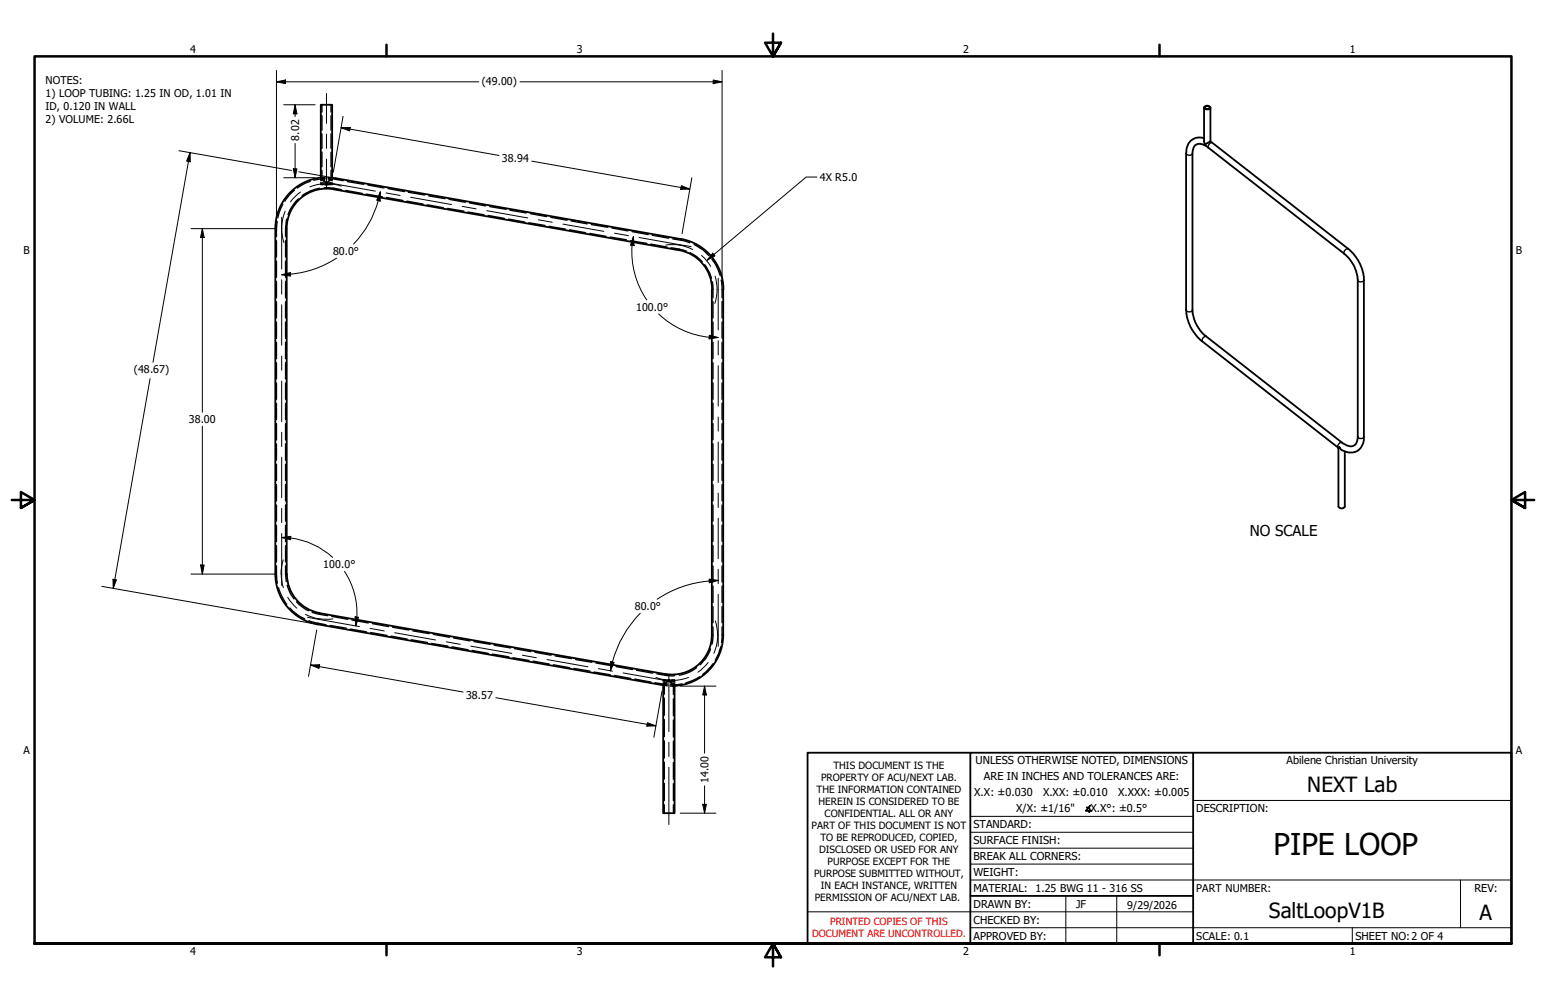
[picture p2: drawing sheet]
<svg xmlns="http://www.w3.org/2000/svg" width="432mm" height="279mm" viewBox="0 0 432 279" stroke-linecap="round" stroke-linejoin="round" font-family="sans-serif">
<!-- layer: Hidden (ANSI) -->
<g fill="none" stroke="#000" stroke-width=".38">
<path d="M89.9 29.3v2M89.9 32.3v4.1M89.9 37.4v4.1M92.5 29.3v2M92.5 32.3v4.1M92.5 37.4v4.1M79 57l-.8 1.9-.6 1.9M82.2 53.1l-1.4 1.4-1.2 1.7M83.4 55.6a11.7 11.7 0 0 0-2.9 4.3M86.7 50.7l-1.9 .7-1.7 1.1M89.2 52.6a11.2 11.2 0 0 0-4.8 2.1M89.6 50l.4 .4"/>
<path d="M89.6 50l-2 .4M89.6 51v.6h.2M89.6 50v.5M89.9 49.7l.8 .4M89.9 42.5v4.1M89.9 47.6v2.1M89.9 51v.6M90 51.6h.4M90.2 51v.6M90.6 52.5l2.6 .1 2.2 .4M90.6 51.6h.3M90.8 49.6l-.9 .1"/>
<path d="M90.8 49.9l-.9 .1v.5M91.6 51.6h.2M91.6 49.6l.9 .1M91.6 49.9l.9 .1v.5M92 51.6h.4M92.2 51v.6M92.5 49.7l-.8 .4M92.5 42.5v4.1M92.5 47.6v2.1M92.5 51v.6M92.8 50l-.3 .4M92.8 51.1v.5h-.2"/>
<path d="M92.8 50v.5M92.8 50h.3M93.3 50l2.6 .5M96.6 53.2l4.6 .8M97 50.7l4.6 .8M102.3 54.2l4.5 .8M102.7 51.7l4.6 .8M107.9 55.2l4.6 .8M108.4 52.7l4.6 .8M113.6 56.2l4.6 .8M114 53.7l4.6 .8M119.3 57.2l4.5 .8"/>
<path d="M119.8 54.7l4.5 .8M125 58.2l4.5 .8M125.4 55.7l4.6 .8M130.7 59.2l4.5 .8M131.1 56.7l4.5 .8M136.8 57.7l4.6 .8M142.4 58.7l4.6 .8M148.1 59.7l4.6 .8M77.2 67.2v4.6M77.2 73v4.5M77.2 78.6v4.6M77.4 61.8l-.2 4.3"/>
<path d="M79.8 67.2v4.6M79.8 73v4.5M79.8 78.6v4.6M80.1 61.2l-.3 2.7v2.2M136.3 60.2l4.6 .8M142 61.2l4.6 .8M147.7 62.2l4.5 .8M153.4 63.2l4.5 .8M153.8 60.7l4.6 .8M159.1 64.2l4.5 .8M159.5 61.7l4.5 .8M164.7 65.2l4.6 .8"/>
<path d="M165.2 62.7l4.5 .8M170.4 66.2l4.5 .8M170.9 63.7l4.5 .8M176.1 67.2l4.6 .8M176.5 64.7l4.5 .8M181.7 68.2l4.6 .8M182.2 65.7l4.6 .8M187.5 69.2l4.3 1M187.9 66.7l3 .5 1.8 .6M192.7 70.6a10.1 10.1 0 0 1 3.5 2.6M193.9 68.3a12.4 12.4 0 0 1 4.1 3.1M196.8 74a10.5 10.5 0 0 1 1.9 3.7"/>
<path d="M198.8 72.4a14.1 14.1 0 0 1 2.4 4.6M198.9 78.7l.2 4.5M201.4 78.3l.3 1.8v3.1M77.2 84.3v4.5M77.2 90v4.6M77.2 95.6v4.6M79.8 84.3v4.5M79.8 90v4.6M79.8 95.6v4.6M199.1 84.3v4.5M199.1 90v4.5M199.1 95.6v4.6"/>
<path d="M201.7 84.3v4.5M201.7 90v4.5M201.7 95.6v4.6M77.2 101.3v4.6M77.2 107v4.6M77.2 112.7v4.5M77.2 118.4v4.5M79.8 101.3v4.6M79.8 107v4.6M79.8 112.7v4.5M79.8 118.4v4.5M199.1 101.3v4.6"/>
<path d="M199.1 107v4.6M199.1 112.6v4.6M199.1 118.4v4.5M201.7 101.3v4.6M201.7 107v4.6M201.7 112.6v4.6M201.7 118.4v4.5M77.2 124v4.6M77.2 129.7v4.5M77.2 135.4v4.6M79.8 124v4.6M79.8 129.7v4.5"/>
<path d="M79.8 135.4v4.6M199.1 124v4.6M199.1 129.7v4.5M199.1 135.4v4.6M201.7 124v4.6M201.7 129.7v4.5M201.7 135.4v4.6M77.2 158.1l.3 4.8M77.2 141.1v4.5M77.2 146.7v4.6M77.2 152.5v4.5M79.8 158.1l.1 4.4"/>
<path d="M79.8 141.1v4.5M79.8 146.7v4.6M79.8 152.5v4.5M199.1 141.1v4.5M199.1 146.7v4.6M199.1 152.4v4.6M199.1 158.1v4.5M201.7 141.1v4.5M201.7 146.7v4.6M201.7 152.4v4.6M201.7 158.1v4.5M77.8 164.2a15.8 15.8 0 0 0 2.3 4.6"/>
<path d="M80.2 163.5a10.1 10.1 0 0 0 1.9 3.8M81 169.9a13.4 13.4 0 0 0 4.1 3M82.8 168.1l2.1 1.8 1.3 .7M86.3 173.4l1.8 .6 3 .6M87.2 171.1l4.3 .9M92.2 174.8l4.5 .7M92.6 172.2l4.6 .8M97.9 175.8l4.5 .7M98.3 173.2l4.6 .9M103.5 176.7l4.6 .8M104 174.2l4.5 .9M109.2 177.7l4.5 .9"/>
<path d="M109.7 175.3l4.5 .7M114.9 178.8l4.5 .7M115.3 176.3l4.6 .7M120.5 179.8l4.6 .7M121 177.2l4.5 .9M126.7 178.2l4.6 .9M132.4 179.3l4.5 .7M199.1 175.1v3l-.3 1.9M199.1 163.8v4.5M199.1 169.5v4.5M201.7 175.1l-.2 4.4M201.7 163.8v4.5"/>
<path d="M201.7 169.5v4.5M126.2 180.7l4.5 .8M131.9 181.7l4.5 .9M137.5 182.8l4.6 .7M138 180.3l4.6 .7M143.3 183.8l4.5 .7M143.7 181.2l4.6 .9M148.9 184.7l4.5 .8M149.4 182.2l4.5 .9M154.6 185.7l4.5 .9M155.1 183.3l4.5 .7M160.3 186.8l4.5 .7"/>
<path d="M160.8 184.3l4.5 .7M165.9 187.8l4.5 .7M166.4 185.2l4.6 .9M171.6 188.7l4.5 .8M172.1 186.2l4.6 .9M177.3 189.7l4.5 .9M177.8 187.3l4.5 .8M182.9 190.8l2.3 .3M183.5 188.3l2.9 .5h2M185.2 191.1h.1M185.2 190.8v.3M185.4 190h-.2v.4"/>
<path d="M185.5 190.7l-.2 .4M185.5 191.5l.9 .1M185.5 190.8v.4l.9 .1M185.5 190v.4M185.5 191.5v2.4M185.5 195.1v4.7M185.6 190h.5M185.9 190l-.2 .4M186.4 191.1l-.9 .4M186.4 190h.3M186.9 190h.3M187.2 191.7h.9"/>
<path d="M187.3 191.1l.8 .6M187.5 190h.5M187.8 190v.5M188.1 190.9l.3 .4M188.1 190.9v.5h-.9M188.1 190v.4M188.1 191.7v2.4M188.1 195.3v4.7M188.2 190h.2v.4M188.4 190.9v.4M190.5 191.1l-2.1 .2M194.6 186.6a11.2 11.2 0 0 1-4.9 2.1"/>
<path d="M195.4 189.1l-2 1.1-1.9 .6M198.4 181.3a10.3 10.3 0 0 1-2.8 4.4M199.2 185.4l-2.9 3.1M201.4 180.6l-.6 1.8-1 2.1M185.5 201v4.8M185.5 207v4.8M185.5 213v4.7M185.5 218.9v4.7M188.1 201.2v4.7M188.1 207.1v4.7M188.1 213v4.7M188.1 218.9v4.8"/>
<path d="M185.5 224.9v2.3M188.1 224.9v2.3"/>
</g>
<!-- layer: Visible (ANSI) -->
<g fill="none" stroke="#000" stroke-width=".51">
<path d="M89.6 29.3h3.2v20.4l-.9 .8a.63 .63 0 0 1-.6 .6 .63 .63 0 0 1-.6-.4l-1.1-1zM336.3 38.6a3.8 3.8 0 0 0-5 4v44a11.8 11.8 0 0 0 4.5 8.8l38 29.8M336.3 30l.1 9.8a.37 .37 0 0 0 .2 .5 .37 .37 0 0 0 .5-.2l1-.6M336.4 29.8a1.01 1.01 0 0 1 1.7 .4 1.06 1.06 0 0 1-1.8-.2zM336.7 29.8a.66 .66 0 0 1 .7-.2 .66 .66 0 0 1 .4 .6 .7 .7 0 0 1-.7 .3 .7 .7 0 0 1-.6-.6zM338.1 39.5l38.4 30a11.7 11.7 0 0 1 4.4 8.7v43.8a3.9 3.9 0 0 1-2.2 4.2 3.9 3.9 0 0 1-4.6-1.2l-.3 .2M338.1 30v9.5M89.6 49.6a14.3 14.3 0 0 0-12.7 14.2M91 51.4l.2-.2 .4 .4h-.7zM92.8 49.7l.9 .1M93.2 52.9a11.1 11.1 0 0 0-13.1 10.9M93.2 52.9l96.5 17a11.1 11.1 0 0 1 9.2 11"/>
<path d="M93.7 49.8l96.5 17M333.7 40.7a2.77 2.77 0 0 1 3.8 .6l37.9 29.6a10.2 10.2 0 0 1 3.8 7.3v43.8a2.16 2.16 0 0 1-2 2.7l-1-.2-1.4-.9-37.9-29.6a10.2 10.2 0 0 1-3.8-7.4v-44zM336.5 40.4l.2 .2zM76.9 63.9v96.5a14.3 14.3 0 0 0 11.8 14.1M80.1 63.9v96.5M190.2 66.8a14.3 14.3 0 0 1 11.9 14.1M198.8 80.9v96.5M202 80.9v96.5M373.8 125.1v16.4a1.03 1.03 0 0 0 1.8 0v-15.4M374.1 125h.1M80.1 160.4a11.1 11.1 0 0 0 9.2 10.9M88.7 174.4l96.5 17.1"/>
<path d="M89.3 171.3l96.5 17a11.1 11.1 0 0 0 13-10.9M202 177.4a14.3 14.3 0 0 1-13.6 14.2M185.4 191.3l1.4-1.2 1.6 1.6v35.5h-3.2zM186.7 190h.2z"/>
</g>
<circle cx="185.2" cy="191.5" r=".25" fill="#000"/>
<!-- layer: Visible Narrow (ANSI) -->
<path d="M338.6 39.9a1.12 1.12 0 0 0-1.1 1.4M331.3 42.9a1.03 1.03 0 0 0 1.8 0M376.5 69.5a1.21 1.21 0 0 0-1.1 1.4M379.2 78.2a.98 .98 0 0 0 1.7 0M331.3 86.6a1.03 1.03 0 0 0 1.8 0M336.9 94a1.12 1.12 0 0 0-1.1 1.4M374.8 123.6a1.12 1.12 0 0 0-1.1 1.4M379.2 122a.98 .98 0 0 0 1.7 0" fill="none" stroke="#000" stroke-width=".38"/>
<!-- layer: Border (ANSI) -->
<path d="M107.9 12.5v3.2M215.9 9.4v6.3l-2.2-3.8h4.4l-2.2 3.8 2.2-3.8M323.8 12.5v3.2M3.3 139.7h6.4l-3.9-2.2v4.4l3.9-2.2-3.9 2.2M428.5 139.7h-6.4l3.9-2.2v4.4l-3.9-2.2 3.9 2.2M9.7 263.7v-248h412.4v248h-412.4h412.4M107.9 263.7v3.2M218.1 267.5l-2.2-3.8 2.2 3.8h-4.4l2.2-3.8v6.3M323.8 263.7v3.2" fill="none" stroke="#000" stroke-width=".7"/>
<!-- layer: Title (ANSI) -->
<path d="M271 228.1h62.2M271 232.5h62.2M271 237h62.2M333.2 223.6h88.9M225.6 254.8h107.6M271 245.9h151.1M271 259.2h151.1M271 241.4h62.2M297.7 250.3v13.4M311.9 250.3v13.4M377.7 259.2v4.5M407.9 245.9v13.3" fill="none" stroke="#000" stroke-width=".28"/>
<path d="M271 210.3h-45.4v53.4h45.4M333.2 210.3h-62.2v53.4h62.2M333.2 210.3h88.9v53.4h-88.9zM271 250.3h62.2" fill="none" stroke="#000" stroke-width=".51"/>
<!-- layer: Dimension (ANSI) -->
<g fill="none" stroke="#000" stroke-width=".28">
<path d="M77.2 19.7v42.6M201.7 19.7v59.6M77.2 22.9l2.6-.5v1zM77.2 22.9h56.5M79.2 29.3h8.8M82.4 29.3l.5 2.5h-1zM82.4 29.3v3.3M95.2 35.7l2.6-.1-.1 1zM95.2 35.7l44.2 7.7M95.8 32.5l-2.7 15.6M145.2 22.9h56.5M199.2 22.4l2.5 .5-2.5 .5z"/>
<path d="M50 42.1l31.4 5.5M53.1 42.6v2.6l-1-.2zM53.1 42.6l-10.4 58.6M79.2 49.7h8.8M81.9 47.2h1l-.5 2.5zM82.4 40.1v9.6M83.4 48l7.7 1.3M91.3 49.4l.8 .1M105.6 56a28 28 0 0 1-6.9 12.2M106.2 53.6v2.6l-1-.3zM106.2 53.6l-.5 2.5M148.5 45l44.2 7.8"/>
<path d="M190.3 51.9l2.4 .9-2.6 .1zM193.2 49.7l-2.7 15.6M228.2 49.5h-3l-27.7 23.2M53.3 63.9h23.6M56.5 63.9l.5 2.5h-1zM56.5 63.9v51.3M78.7 76.8l2.5-.7v1.1zM81.2 76.6l-2.5 .2M94 72.1a28 28 0 0 1-12.9 4.5M176.5 68.6a24.1 24.1 0 0 0 4.1 15.2M176.9 66.1l.2 2.5-1-.1zM176.9 66.1l-.3 2.5"/>
<path d="M199.1 70.7l.6 .8-2.2 1.2zM183.9 87.7a24.1 24.1 0 0 0 14.2 6.5M198.1 94.2l2.5 .1M198.1 93.7l2.5 .6-2.5 .4zM41.9 105.8l-10.3 58.6M56.5 119.1v41.3M56 157.9h1l-.5 2.5zM78.7 150.2l2.5-.3v.9zM78.7 150.2a21.1 21.1 0 0 1 14.2 5.5M96.2 159.7a21.1 21.1 0 0 1 3.5 12.7M28.4 163.8l58.8 10.4M31.6 161.9l.9 .1-.9 2.4z"/>
<path d="M53.3 160.4h23.6M88.5 176l-2.3 13M99.2 172.3l.9 .2-.7 2.4zM99.7 172.4l-.3 2.5M178.8 171.3a30.5 30.5 0 0 0-7.7 13.7M198.1 161.8l2.5 .4-2.5 .6zM198.1 162.3a30.5 30.5 0 0 0-14.5 5.1M200.6 162.2l-2.5 .1M86.7 185.8l2.6-.1-.2 1.1zM86.7 185.8l42.6 7.6M138.5 194.9l44.7 7.9M170.6 184.8l.9 .3-1 2.4z"/>
<path d="M171.1 185l-.6 2.5M184.9 193l-2.3 13M190 191.7h10M196.8 191.7l.5 2.5h-1zM196.8 191.7v18.7M180.8 201.9l2.4 .9-2.5 .1zM196.8 219.6v7.6M190 227.2h10M196.3 224.7h1l-.5 2.5z"/>
</g>
<g fill="#000">
<path d="M77.2 22.9l2.6-.5v1zM82.4 29.3l.5 2.5h-1zM95.2 35.7l2.6-.1-.1 1zM199.2 22.4l2.5 .5-2.5 .5zM53.1 42.6v2.6l-1-.2zM81.9 47.2h1l-.5 2.5zM106.2 53.6v2.6l-1-.3zM190.3 51.9l2.4 .9-2.6 .1zM56.5 63.9l.5 2.5h-1zM78.7 76.8l2.5-.7v1.1zM176.9 66.1l.2 2.5-1-.1zM199.1 70.7l.6 .8-2.2 1.2z"/>
<path d="M198.1 93.7l2.5 .6-2.5 .4zM56 157.9h1l-.5 2.5zM78.7 150.2l2.5-.3v.9zM31.6 161.9l.9 .1-.9 2.4zM99.2 172.3l.9 .2-.7 2.4zM198.1 161.8l2.5 .4-2.5 .6zM86.7 185.8l2.6-.1-.2 1.1zM170.6 184.8l.9 .3-1 2.4zM196.8 191.7l.5 2.5h-1zM180.8 201.9l2.4 .9-2.5 .1zM196.3 224.7h1l-.5 2.5z"/>
</g>
<!-- layer: Centerline (ANSI) -->
<g fill="none" stroke="#000" stroke-width=".28">
<path d="M91.2 26.1v8.4M91.2 37.5v4M79.6 59a12.5 12.5 0 0 0-.3 8.8M83.9 53.6l-1.7 1.5-1.1 1.3M90.3 50.8l14.5 2.6M91.2 44.4v8.4M95.3 52a12.5 12.5 0 0 0-8.7 .2M107.8 53.9l4 .7M114.7 55.1l11.4 2.1M129.1 57.7l3.9 .7M136 58.9l11.4 2M78.7 60.7v14.5"/>
<path d="M78.7 78.2v4M150.4 61.4l3.8 .7M157.2 62.6l11.5 2M171.6 65.2l3.9 .6M178.5 66.4l14.5 2.5M185.9 68.5a12.5 12.5 0 0 1 7.6 1.2M195.9 71.4l1.3 1.2 1.3 1.8M199.7 77.2a12.5 12.5 0 0 1-.1 7.6M200.6 77.7v14.5M78.7 85.2v11.3M78.7 99.5v3.9M200.6 95.2v4"/>
<path d="M78.7 106.5v11.3M200.6 102.2v11.3M200.6 116.5v4M78.7 120.8v4M78.7 127.8v11.3M200.6 123.5v11.3M200.6 137.8v4M78.7 142v4M78.7 149v14.6M79.1 156.4l-.4 1.7-.2 2.3M200.6 144.8v11.3M200.6 159.1v4"/>
<path d="M78.5 160.4l.2 1.9 .4 1.9M80.4 166.9l1.1 1.6 1.4 1.4M85.3 171.7l1.8 .7 1.9 .5M85.9 172.5l14.5 2.6M89 172.8l2 .2 2-.1M103.4 175.6l3.9 .7M110.2 176.8l11.5 2M124.7 179.3l3.8 .7M199.8 173.5l.5 1.9 .1 2M200.5 177.4l-.4 3-.7 2.2M200.6 166.1v14.5M131.5 180.5l11.4 2.1"/>
<path d="M145.9 183.1l3.9 .7M152.8 184.3l11.4 2M167.1 186.8l4 .7M174.1 188l14.5 2.6M186.8 188.4v16M192.3 189.3a12.7 12.7 0 0 1-9.1 0M197.8 185.1l-1.3 1.5-1.6 1.2M186.8 207.4v4M186.8 214.4v16"/>
</g>
<text font-size="8.4" x="355.7" y="239">PIPE LOOP</text>
<g font-size="5.8">
<text x="365.1" y="221.4">NEXT Lab</text>
<text x="354.4" y="256.4">SaltLoopV1B</text>
<text x="413.3" y="256.9">A</text>
</g>
<text font-size="4.2" x="349.1" y="149.7">NO SCALE</text>
<g font-size="3">
<text x="53.1" y="14.7">4</text>
<text x="161.1" y="14.7">3</text>
<text x="269" y="14.7">2</text>
<text x="377" y="14.7">1</text>
<text x="12.7" y="23.4">NOTES:</text>
<text x="134.6" y="23.7">(49.00)</text>
<text x="12.7" y="27.1">1) LOOP TUBING: 1.25 IN OD, 1.01 IN</text>
<text x="12.7" y="30.7">ID, 0.120 IN WALL</text>
<text x="12.7" y="34.4">2) VOLUME: 2.66L</text>
<text x="83.6" y="39.3" transform="rotate(-90 83.6 39.3)">8.02</text>
<text x="140.2" y="45.3">38.94</text>
<text x="229" y="50.6">4X R5.0</text>
<text x="6.6" y="70.9">B</text>
<text x="93" y="71.3">80.0°</text>
<text x="423.4" y="70.9">B</text>
<text x="177.7" y="86.8">100.0°</text>
<text x="37.4" y="104.3">(48.67)</text>
<text x="52.7" y="118.2">38.00</text>
<text x="90.3" y="158.8">100.0°</text>
<text x="177.3" y="170.4">80.0°</text>
<text x="130.2" y="195.3">38.57</text>
<text x="6.6" y="210.6">A</text>
<text x="272.5" y="213.4">UNLESS OTHERWISE NOTED, DIMENSIONS</text>
<text x="359.3" y="213.4">Abilene Christian University</text>
<text x="423.4" y="210.6">A</text>
<text x="197.9" y="218.8" transform="rotate(-90 197.9 218.8)">14.00</text>
<text x="274.8" y="218.1">ARE IN INCHES AND TOLERANCES ARE:</text>
<text x="272.1" y="222.5">X.X: ±0.030</text>
<text x="283.8" y="226.8">X/X: ±1/16&quot;</text>
<text x="291.3" y="222.5">X.XX: ±0.010</text>
<text x="303" y="226.8">∡X.X°: ±0.5°</text>
<text x="312.3" y="222.5">X.XXX: ±0.005</text>
<text x="334.1" y="226.9">DESCRIPTION:</text>
<text x="271.9" y="231.4">STANDARD:</text>
<text x="271.9" y="235.8">SURFACE FINISH:</text>
<text x="271.9" y="244.7">WEIGHT:</text>
<text x="271.9" y="240.3">BREAK ALL CORNERS:</text>
<text x="271.9" y="249.2">MATERIAL:</text>
<text x="289.2" y="249.2">1.25 BWG 11 - 316 SS</text>
<text x="334.1" y="249.2">PART NUMBER:</text>
<text x="411.8" y="249.2">REV:</text>
<text x="271.9" y="253.6">DRAWN BY:</text>
<text x="300.5" y="253.8">JF</text>
<text x="314.8" y="254">9/29/2026</text>
<text x="271.9" y="262.5">APPROVED BY:</text>
<text x="271.9" y="258.1">CHECKED BY:</text>
<text x="334.1" y="262.5">SCALE: 0.1</text>
<text x="378.6" y="262.5">SHEET NO:2 OF 4</text>
<text x="53.1" y="266.9">4</text>
<text x="161.1" y="266.9">3</text>
<text x="269" y="266.9">2</text>
<text x="377" y="266.9">1</text>
</g>
<g font-size="2.8">
<text x="232.8" y="214.9">THIS DOCUMENT IS THE</text>
<text x="228" y="221.6">THE INFORMATION CONTAINED</text>
<text x="229.4" y="218.3">PROPERTY OF ACU/NEXT LAB.</text>
<text x="228.6" y="225">HEREIN IS CONSIDERED TO BE</text>
<text x="226.7" y="231.7">PART OF THIS DOCUMENT IS NOT</text>
<text x="230.3" y="228.3">CONFIDENTIAL. ALL OR ANY</text>
<text x="228.8" y="238.4">DISCLOSED OR USED FOR ANY</text>
<text x="229.2" y="235">TO BE REPRODUCED, COPIED,</text>
<text x="227.4" y="245">PURPOSE SUBMITTED WITHOUT,</text>
<text x="231.1" y="241.7">PURPOSE EXCEPT FOR THE</text>
<text x="227.6" y="251.8">PERMISSION OF ACU/NEXT LAB.</text>
<text x="229.2" y="248.4">IN EACH INSTANCE, WRITTEN</text>
</g>
<g font-size="2.8" fill="#f00">
<text x="226.8" y="261.9">DOCUMENT ARE UNCONTROLLED.</text>
<text x="231.9" y="258.6">PRINTED COPIES OF THIS</text>
</g>
</svg>
